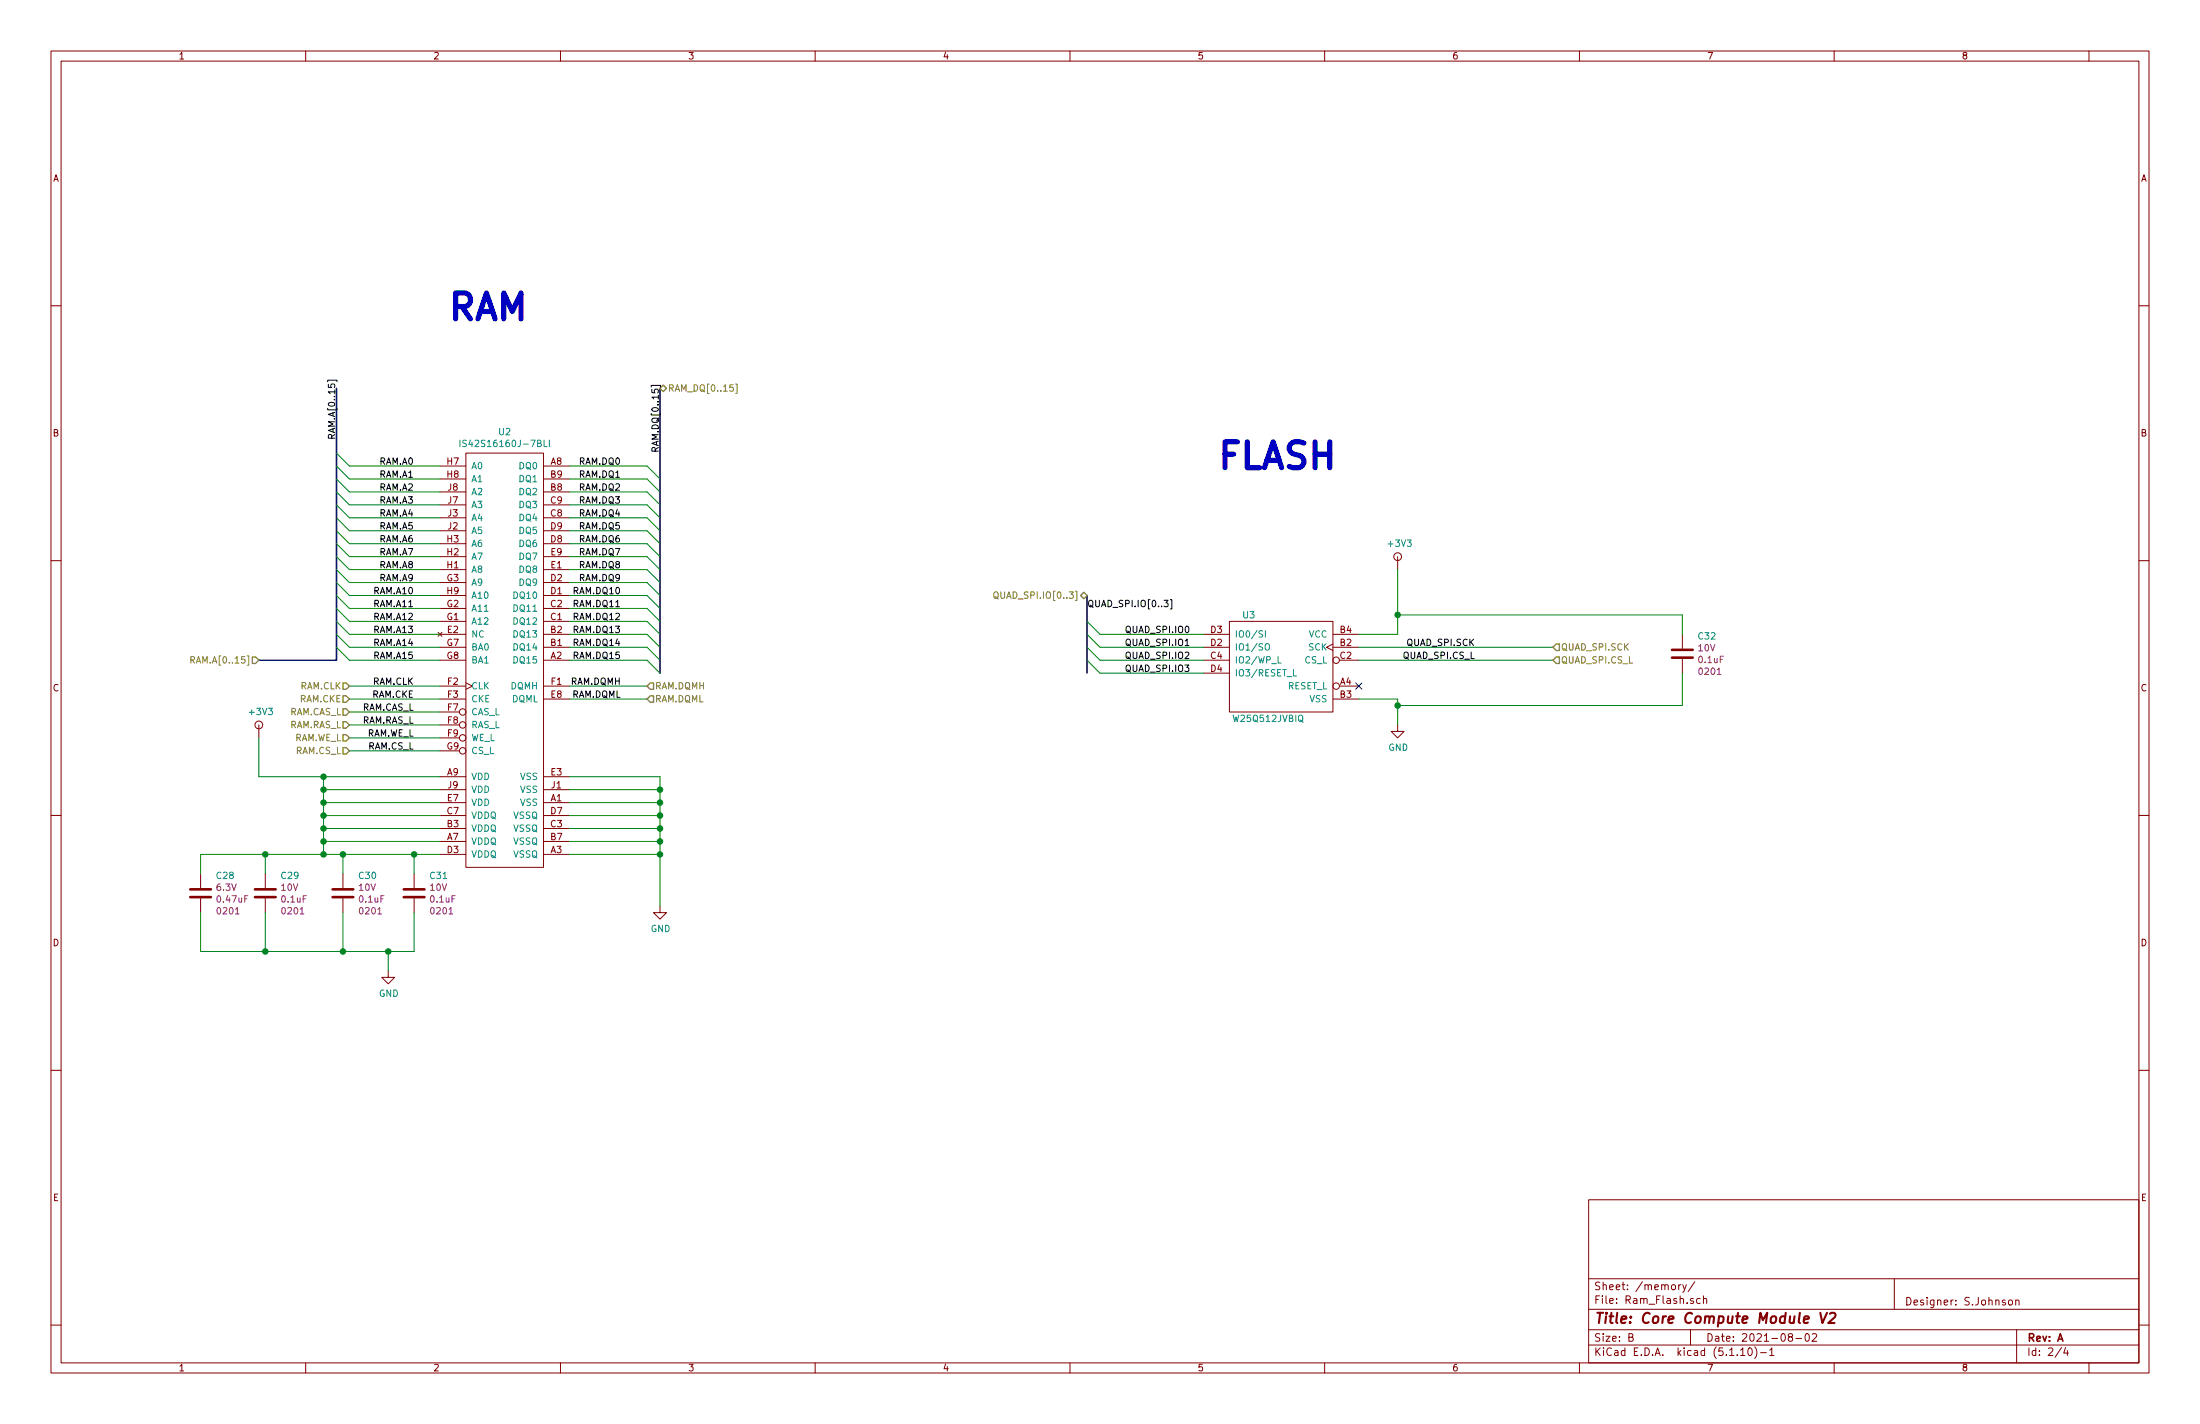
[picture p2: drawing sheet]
<svg xmlns="http://www.w3.org/2000/svg" width="432mm" height="279mm" viewBox="0 0 432 279" stroke-linecap="round" stroke-linejoin="round" font-family="sans-serif">
<g fill="none" stroke="#840000" stroke-width=".2">
<path d="M10 10h411.8v259.4h-411.8zM12 12h407.8v255.4h-407.8zM60 10v2M110 10v2M160 10v2M210 10v2M260 10v2M310 10v2M360 10v2M410 10v2M10 60h2M419.8 60h2"/>
<path d="M86.4 91.4h5M86.4 96.5h5M86.4 94h5M86.4 99.1h5M91.4 88.9h15.3v81.3h-15.3zM106.7 91.4h5.1M106.7 96.5h5.1M106.7 94h5.1M106.7 99.1h5.1M10 110h2M86.4 119.4h5M86.4 101.6h5"/>
<path d="M86.4 116.8h5M86.4 114.3h5M86.4 106.7h5M86.4 104.1h5M86.4 111.8h5M86.4 109.2h5M106.7 119.4h5.1M106.7 101.6h5.1M106.7 116.8h5.1M106.7 114.3h5.1M106.7 106.7h5.1M106.7 104.1h5.1"/>
<path d="M106.7 111.8h5.1M106.7 109.2h5.1M274.3 109.2v2.6M419.8 110h2M86 124.1l.7 .7M86.4 129.5h5M86.4 127h5M86.4 124.5h5M86.4 121.9h5M86.4 137.2h5M86.4 134.6h5M86.4 139.7h3.8"/>
<path d="M86.7 124.1l-.7 .7M91.4 134l1.3 .6-1.3 .7M106.7 129.5h5.1M106.7 127h5.1M106.7 124.5h5.1M106.7 121.9h5.1M106.7 137.2h5.1M106.7 134.6h5.1M236.2 129.5h5.1M236.2 127h5.1M236.2 124.5h5.1M236.2 132.1h5.1"/>
<path d="M241.3 121.9h20.3v17.8h-20.3zM261.6 126.4l-1.3 .6 1.3 .6M261.6 127h5.1M261.6 124.5h5.1M261.6 137.2h5.1M262.9 129.5h3.8M262.9 134.6h3.8M330.2 124.5v2.8M330.2 129.3v2.8M10 160h2M50.8 142.2v2.6M86.4 152.4h5"/>
<path d="M86.4 157.5h5M86.4 142.2h3.8M86.4 144.8h3.8M86.4 147.3h3.8M86.4 154.9h5M106.7 152.4h5.1M106.7 157.5h5.1M106.7 154.9h5.1M274.3 142.2v1.3h1.3l-1.3 1.3-1.3-1.3h1.3M419.8 160h2M39.4 171.5v2.7M39.4 176.3v2.8"/>
<path d="M52.1 171.5v2.7M52.1 176.3v2.8M67.3 171.5v2.7M67.3 176.3v2.8M81.3 171.5v2.7M81.3 176.3v2.8M86.4 160h5M86.4 167.6h5M86.4 165.1h5M86.4 162.6h5M106.7 160h5.1M106.7 167.6h5.1"/>
<path d="M106.7 165.1h5.1M106.7 162.6h5.1M129.5 177.8v1.3h1.3l-1.3 1.2-1.2-1.2h1.2M76.2 190.5v1.3h1.3l-1.3 1.2-1.3-1.2h1.3M10 210h2M419.8 210h2M311.8 235.4h108v32h-108zM10 260h2M311.8 256.9h108M311.8 250.9h108M329.5 252.1v1M329.9 252.1l-.4 .2"/>
<path d="M330.3 252.1l.3 1M331 252.1l-.5 1.3-.2 .2M332.6 251.5l-1.3 1.9M333.7 254.8h-.4l-.3 .2 .1 .7h.6M334.3 254.9l.3-.1h.3l.1 1M334.3 254.3v1.5M371.8 250.9v6M394.3 255.2l.2-.1 .4 .1 .1 .6-.1 .2-.4 .1-.2-.2zM395.6 255.2l.1-.1a.37 .37 0 0 1 .6 .2v.8M395.6 255.1v1M419.8 260h2M60 267.4v2"/>
<path d="M110 267.4v2M160 267.4v2M210 267.4v2M260 267.4v2M310 267.4v2M311.8 263.9h108M311.8 260.9h108M319.7 262.4l.7-.1 .1-.2-.1-.4h-.7v1.5h.6l.2-.2 .1-.3-.4-.3M331.8 260.9v3M341.6 264.9l.5-.4v1.5M341.6 266h.9M343.3 264.5h.1a.8 .8 0 0 1 .5 .7 .8 .8 0 0 1-.5 .8 1 1 0 0 1-.1-1.5z"/>
<path d="M344.4 264.3a1.71 1.71 0 0 1 0 2.2M345.5 265.4h1.2M347.3 264.9l.5-.4v1.5M347.3 266h.9M351.3 262.3l-.3-.3 .1-.2 .2-.1h.4l.1 .3-.1 .3h-.4l-.3 .3 .1 .4 .2 .2h.3l.2-.3v-.3l-.2-.3M352.5 262.6h1.1M354.4 261.8l.4-.1a.94 .94 0 0 1 0 1.5 .82 .82 0 0 1-.4-1.4zM355.7 261.8l.6-.1 .2 .1 .1 .3-1 1.1h1M360 267.4v2M395.8 260.9v6.5M404.6 264.4l-1.2 1.9M405.4 264.4l-.3 1.1h.9"/>
<path d="M405.8 265v1M410 267.4v2"/>
<circle cx="274.3" cy="109.2" r=".76"/>
<circle cx="90.8" cy="139.7" r=".63"/>
<circle cx="262.3" cy="134.6" r=".63"/>
<circle cx="262.3" cy="129.5" r=".63"/>
<circle cx="50.8" cy="142.2" r=".76"/>
<circle cx="90.8" cy="147.3" r=".63"/>
<circle cx="90.8" cy="142.2" r=".63"/>
<circle cx="90.8" cy="144.8" r=".63"/>
</g>
<path d="M357.3 257.6l.4 2 .9-2M359.2 257.8l.3-.2h.4l.3 .2v.4l-.1 .2-1.3 1.2h1.3" fill="none" stroke="#840000" stroke-width=".41"/>
<path d="M328.2 129h4M328.2 127.5h4M37.3 176h4.1M37.3 174.5h4.1M50 176h4.1M50 174.5h4.1M65.3 176h4M65.3 174.5h4M79.2 176h4.1M79.2 174.5h4.1" fill="none" stroke="#840000" stroke-width=".51"/>
<path d="M90.3 86.4v1.2M91.5 86.4h-.4l-.2 .1v.4l.5 .2 .1 .3-.2 .2h-.5M106.8 86.4v1.2h.6M107.8 86.4v1.2M247.8 123.8l-.5-.1-.1 .2-.1 .2 .1 .2 .5 .2 .1 .3-.2 .2h-.5M248.4 126.5l.2-.2a.44 .44 0 0 1 .5 .4v.7l-.5 .2-.2-.2zM248.4 123.7v1.3M250.9 128.8v1.3h.6M253.9 131.4v1.2h.6" fill="none" stroke="#008484" stroke-width=".2"/>
<path d="M66 76.2v53.3h-15.2M129.5 76.2v55.9M213.4 116.8v15.3" fill="none" stroke="#000084" stroke-width=".3"/>
<g fill="none" stroke="#008400" stroke-width=".2">
<path d="M66 88.9l2.6 2.5h17.8M66 91.4l2.6 2.6h17.8M66 94l2.6 2.5h17.8M66 96.5l2.6 2.6h17.8M66 99.1l2.6 2.5h17.8M111.8 91.4h15.2l2.5 2.6M111.8 94h15.2l2.5 2.5M111.8 96.5h15.2l2.5 2.6M111.8 99.1h15.2l2.5 2.5M66 106.7l2.6 2.5h17.8M66 119.4l2.6 2.5h17.8M66 116.8l2.6 2.6h17.8"/>
<path d="M66 114.3l2.6 2.5h17.8M66 111.8l2.6 2.5h17.8M66 109.2l2.6 2.6h17.8M66 101.6l2.6 2.5h17.8M66 104.1l2.6 2.6h17.8M111.8 109.2h15.2l2.5 2.6M111.8 119.4h15.2l2.5 2.5M111.8 116.8h15.2l2.5 2.6M111.8 101.6h15.2l2.5 2.5M111.8 114.3h15.2l2.5 2.5M111.8 111.8h15.2l2.5 2.5M111.8 104.1h15.2l2.5 2.6"/>
<path d="M111.8 106.7h15.2l2.5 2.5M274.3 111.8v12.7h-7.6M66 127l2.6 2.5h17.8M66 124.5l2.6 2.5h17.8M66 121.9l2.6 2.6h17.8M68.6 134.6h17.8M68.6 137.2h17.8M68.6 139.7h17.8M111.8 129.5h15.2l2.5 2.6M111.8 134.6h15.2M111.8 127h15.2l2.5 2.5M111.8 124.5h15.2l2.5 2.5"/>
<path d="M111.8 121.9h15.2l2.5 2.6M111.8 137.2h15.2M213.4 127l2.5 2.5h20.3M213.4 124.5l2.5 2.5h20.3M213.4 121.9l2.5 2.6h20.3M213.4 129.5l2.5 2.6h20.3M266.7 129.5h38.1M266.7 127h38.1M266.7 137.2h7.6v5M274.3 120.7h55.9v3.8M330.2 132.1v6.3h-55.9M50.8 144.8v7.6h35.6"/>
<path d="M63.5 157.5h22.9M63.5 154.9h22.9M63.5 152.4v15.2M68.6 147.3h17.8M68.6 144.8h17.8M68.6 142.2h17.8M111.8 152.4h17.7v25.4M111.8 157.5h17.7M111.8 154.9h17.7M39.4 179.1v7.6h41.9v-7.6M52.1 167.6v3.9M52.1 179.1v7.6"/>
<path d="M63.5 162.6h22.9M63.5 165.1h22.9M63.5 160h22.9M67.3 167.6v3.9M67.3 179.1v7.6M81.3 167.6v3.9M86.4 167.6h-47v3.9M111.8 167.6h17.7M111.8 162.6h17.7M111.8 165.1h17.7M111.8 160h17.7M76.2 186.7v3.8"/>
</g>
<g fill="none" stroke="#848400" stroke-width=".25">
<path d="M129.5 76.2l.7-.6 .6 .6-.6 .6zM212.1 116.8l.6-.6 .7 .6-.7 .7zM49.5 128.9h.7l.6 .6-.6 .7h-.7zM67.3 134h.6l.7 .6-.7 .7h-.6zM67.3 139.1h.6l.7 .6-.7 .6h-.6zM67.3 136.5h.6l.7 .7-.7 .6h-.6zM127.6 134h.7v1.3h-.7l-.6-.7zM127.6 136.5h.7v1.3h-.7l-.6-.6zM305.4 128.9h.7v1.3h-.7l-.6-.7zM305.4 126.4h.7v1.2h-.7l-.6-.6zM67.3 146.7h.6l.7 .6-.7 .7h-.6zM67.3 144.1h.6l.7 .7-.7 .6h-.6z"/>
<path d="M67.3 141.6h.6l.7 .6-.7 .7h-.6z"/>
</g>
<path d="M144.4 75.4h.3v1.8h-.3M195.1 116.3l.3-.2a.45 .45 0 0 1 .5 .5l-.2 .7h-.5a.92 .92 0 0 1-.1-1zM195.3 117.1l.7 .4M37.5 129.5l.6-.1v-.4l-.6-.2v1.3M37.8 129.5l.4 .6" fill="none" stroke="#848400" stroke-width=".2"/>
<path d="M64.3 74.9v-.3h1.8v.3M127.8 75.9v-.3h1.8v.3M127.9 76.4v.6l.6 .1-.1-.2 .1-.5h.6l.1 .2-.1 .5M228.5 117.8h.8l-.4 .5 .3 .1v.6h-.5l-.2-.1M229.7 117.7h.3v1.8h-.3" fill="none" stroke="#000" stroke-width=".2"/>
<g fill="#008400" stroke="#008400" stroke-width=".25">
<circle cx="67.3" cy="167.6" r=".51"/>
<circle cx="274.3" cy="138.4" r=".51"/>
<circle cx="274.3" cy="120.7" r=".51"/>
<circle cx="63.5" cy="160" r=".51"/>
<circle cx="129.5" cy="160" r=".51"/>
<circle cx="129.5" cy="165.1" r=".51"/>
<circle cx="129.5" cy="157.5" r=".51"/>
<circle cx="129.5" cy="154.9" r=".51"/>
<circle cx="129.5" cy="167.6" r=".51"/>
<circle cx="63.5" cy="154.9" r=".51"/>
<circle cx="63.5" cy="152.4" r=".51"/>
<circle cx="63.5" cy="165.1" r=".51"/>
<circle cx="63.5" cy="162.6" r=".51"/>
<circle cx="76.2" cy="186.7" r=".51"/>
<circle cx="63.5" cy="157.5" r=".51"/>
<circle cx="63.5" cy="167.6" r=".51"/>
<circle cx="52.1" cy="167.6" r=".51"/>
<circle cx="129.5" cy="162.6" r=".51"/>
<circle cx="81.3" cy="167.6" r=".51"/>
<circle cx="52.1" cy="186.7" r=".51"/>
<circle cx="67.3" cy="186.7" r=".51"/>
</g>
<path d="M266.1 134l1.2 1.2M267.3 134l-1.2 1.2" fill="none" stroke="#000084" stroke-width=".2"/>
<g font-size="7.1" fill="#0000c2">
<text x="88" y="62.8">RAM</text>
<text x="239.3" y="92">FLASH</text>
</g>
<text font-size="2.8" fill="#840000" x="312.8" y="259.7">Title: Core Compute Module V2</text>
<g font-size="2.1" fill="#840000">
<text x="312.8" y="255.8">File: Ram_Flash.sch</text>
<text x="312.8" y="253.1">Sheet: /memory/</text>
<text x="373.8" y="256.1">Designer: S.Johnson</text>
<text x="312.8" y="263.2">Size: B</text>
<text x="334.8" y="263.2">Date: 2021-08-02</text>
<text x="397.8" y="263.2">Rev: A</text>
<text x="312.8" y="266">KiCad E.D.A. kicad (5.1.10)-1</text>
<text x="397.8" y="266">Id: 2/4</text>
</g>
<g font-size="1.8" fill="#840000">
<text x="35" y="11.6">1</text>
<text x="85" y="11.6">2</text>
<text x="135" y="11.6">3</text>
<text x="185" y="11.6">4</text>
<text x="235" y="11.6">5</text>
<text x="285" y="11.6">6</text>
<text x="335" y="11.6">7</text>
<text x="385" y="11.6">8</text>
<text x="10.4" y="35.6">A</text>
<text x="420.2" y="35.6">A</text>
<text x="10.4" y="85.6">B</text>
<text x="420.2" y="85.6">B</text>
<text x="87.8" y="91.2">H7</text>
<text x="87.8" y="93.7">H8</text>
<text x="108.1" y="91.2">A8</text>
<text x="108.1" y="93.7">B9</text>
<text x="87.9" y="101.3">J3</text>
<text x="87.9" y="98.8">J7</text>
<text x="87.9" y="96.3">J8</text>
<text x="108.1" y="96.3">B8</text>
<text x="108.1" y="101.3">C8</text>
<text x="108.1" y="98.8">C9</text>
<text x="87.8" y="106.4">H3</text>
<text x="87.9" y="103.9">J2</text>
<text x="108.1" y="106.4">D8</text>
<text x="108.1" y="103.9">D9</text>
<text x="87.8" y="111.5">H1</text>
<text x="87.8" y="109">H2</text>
<text x="108.2" y="111.5">E1</text>
<text x="108.2" y="109">E9</text>
<text x="87.7" y="119.1">G2</text>
<text x="87.7" y="114">G3</text>
<text x="87.8" y="116.6">H9</text>
<text x="108.1" y="119.1">C2</text>
<text x="108.1" y="116.6">D1</text>
<text x="108.1" y="114">D2</text>
<text x="87.7" y="121.7">G1</text>
<text x="87.8" y="124.2">E2</text>
<text x="108.1" y="124.2">B2</text>
<text x="108.1" y="121.7">C1</text>
<text x="237.6" y="124.2">D3</text>
<text x="263" y="124.2">B4</text>
<text x="87.7" y="126.7">G7</text>
<text x="87.7" y="129.3">G8</text>
<text x="108.1" y="129.3">A2</text>
<text x="108.1" y="126.7">B1</text>
<text x="237.6" y="129.3">C4</text>
<text x="237.6" y="126.7">D2</text>
<text x="237.6" y="131.8">D4</text>
<text x="263" y="126.7">B2</text>
<text x="263" y="129.3">C2</text>
<text x="10.4" y="135.6">C</text>
<text x="87.9" y="134.4">F2</text>
<text x="87.9" y="136.9">F3</text>
<text x="108.2" y="136.9">E8</text>
<text x="108.2" y="134.4">F1</text>
<text x="263" y="134.4">A4</text>
<text x="263" y="136.9">B3</text>
<text x="420.2" y="135.6">C</text>
<text x="87.9" y="139.4">F7</text>
<text x="87.9" y="142">F8</text>
<text x="87.7" y="147.1">G9</text>
<text x="87.9" y="144.5">F9</text>
<text x="87.8" y="152.1">A9</text>
<text x="87.9" y="154.7">J9</text>
<text x="108.2" y="152.1">E3</text>
<text x="108.3" y="154.7">J1</text>
<text x="87.8" y="159.8">C7</text>
<text x="87.8" y="157.2">E7</text>
<text x="108.1" y="159.8">D7</text>
<text x="108.1" y="157.2">A1</text>
<text x="87.8" y="164.8">A7</text>
<text x="87.8" y="162.3">B3</text>
<text x="87.8" y="167.4">D3</text>
<text x="108.1" y="167.4">A3</text>
<text x="108.1" y="164.8">B7</text>
<text x="108.1" y="162.3">C3</text>
<text x="10.4" y="185.6">D</text>
<text x="420.2" y="185.6">D</text>
<text x="10.4" y="235.6">E</text>
<text x="420.2" y="235.6">E</text>
<text x="35" y="269">1</text>
<text x="85" y="269">2</text>
<text x="135" y="269">3</text>
<text x="185" y="269">4</text>
<text x="235" y="269">5</text>
<text x="285" y="269">6</text>
<text x="335" y="269">7</text>
<text x="385" y="269">8</text>
</g>
<g font-size="1.8" fill="#848400">
<text x="131.1" y="76.8">RAM_DQ[0..15]</text>
<text x="196.3" y="117.5">QUAD_SPI.IO[0..3]</text>
<text x="38.4" y="130.2">RAM.A[0..15]</text>
<text x="306.3" y="130.2">QUAD_SPI.CS_L</text>
<text x="306.3" y="127.6">QUAD_SPI.SCK</text>
<text x="58.8" y="137.8">RAM.CKE</text>
<text x="58.9" y="135.3">RAM.CLK</text>
<text x="128.5" y="135.3">RAM.DQMH</text>
<text x="128.5" y="137.8">RAM.DQML</text>
<text x="56.7" y="140.3">RAM.CAS_L</text>
<text x="56.7" y="142.9">RAM.RAS_L</text>
<text x="57.6" y="145.4">RAM.WE_L</text>
<text x="58" y="148">RAM.CS_L</text>
</g>
<g font-size="1.8">
<text x="65.8" y="86.4" transform="rotate(-90 65.8 86.4)">RAM.A[0..15]</text>
<text x="129.3" y="88.9" transform="rotate(-90 129.3 88.9)">RAM.DQ[0..15]</text>
<text x="74.5" y="93.7">RAM.A1</text>
<text x="74.5" y="91.2">RAM.A0</text>
<text x="113.8" y="91.2">RAM.DQ0</text>
<text x="113.8" y="93.7">RAM.DQ1</text>
<text x="74.5" y="101.3">RAM.A4</text>
<text x="74.5" y="98.8">RAM.A3</text>
<text x="74.5" y="96.3">RAM.A2</text>
<text x="113.8" y="96.3">RAM.DQ2</text>
<text x="113.8" y="98.8">RAM.DQ3</text>
<text x="113.8" y="101.3">RAM.DQ4</text>
<text x="74.5" y="106.4">RAM.A6</text>
<text x="74.5" y="103.9">RAM.A5</text>
<text x="113.8" y="103.9">RAM.DQ5</text>
<text x="113.8" y="106.4">RAM.DQ6</text>
<text x="74.5" y="109">RAM.A7</text>
<text x="74.5" y="111.5">RAM.A8</text>
<text x="113.8" y="111.5">RAM.DQ8</text>
<text x="113.8" y="109">RAM.DQ7</text>
<text x="73.5" y="119.1">RAM.A11</text>
<text x="73.5" y="116.6">RAM.A10</text>
<text x="74.5" y="114">RAM.A9</text>
<text x="112.8" y="119.1">RAM.DQ11</text>
<text x="112.8" y="116.6">RAM.DQ10</text>
<text x="113.8" y="114">RAM.DQ9</text>
<text x="213.4" y="119.1">QUAD_SPI.IO[0..3]</text>
<text x="73.5" y="124.2">RAM.A13</text>
<text x="73.5" y="121.7">RAM.A12</text>
<text x="112.8" y="124.2">RAM.DQ13</text>
<text x="112.8" y="121.7">RAM.DQ12</text>
<text x="221.3" y="124.2">QUAD_SPI.IO0</text>
<text x="73.5" y="129.3">RAM.A15</text>
<text x="73.5" y="126.7">RAM.A14</text>
<text x="112.8" y="129.3">RAM.DQ15</text>
<text x="112.8" y="126.7">RAM.DQ14</text>
<text x="221.3" y="126.7">QUAD_SPI.IO1</text>
<text x="221.3" y="129.3">QUAD_SPI.IO2</text>
<text x="221.3" y="131.8">QUAD_SPI.IO3</text>
<text x="275.5" y="129.3">QUAD_SPI.CS_L</text>
<text x="276.3" y="126.7">QUAD_SPI.SCK</text>
<text x="73" y="136.9">RAM.CKE</text>
<text x="73.1" y="134.4">RAM.CLK</text>
<text x="112" y="134.4">RAM.DQMH</text>
<text x="112.2" y="136.9">RAM.DQML</text>
<text x="71" y="142">RAM.RAS_L</text>
<text x="71" y="139.4">RAM.CAS_L</text>
<text x="71.9" y="144.5">RAM.WE_L</text>
<text x="72.2" y="147.1">RAM.CS_L</text>
</g>
<g font-size="1.8" fill="#008484">
<text x="91.5" y="87.7">IS42S16160J-7BLI</text>
<text x="97.9" y="85.4">U2</text>
<text x="92.5" y="92.1">A0</text>
<text x="92.5" y="94.6">A1</text>
<text x="102" y="92.1">DQ0</text>
<text x="102" y="94.6">DQ1</text>
<text x="92.5" y="99.7">A3</text>
<text x="92.5" y="97.2">A2</text>
<text x="102" y="97.2">DQ2</text>
<text x="102" y="99.7">DQ3</text>
<text x="92.5" y="107.3">A6</text>
<text x="92.5" y="104.8">A5</text>
<text x="92.5" y="102.2">A4</text>
<text x="102" y="102.2">DQ4</text>
<text x="102" y="107.3">DQ6</text>
<text x="102" y="104.8">DQ5</text>
<text x="272.6" y="107.3">+3V3</text>
<text x="92.5" y="112.4">A8</text>
<text x="92.5" y="109.9">A7</text>
<text x="102" y="112.4">DQ8</text>
<text x="102" y="109.9">DQ7</text>
<text x="92.5" y="114.9">A9</text>
<text x="92.5" y="117.5">A10</text>
<text x="101" y="117.5">DQ10</text>
<text x="102" y="114.9">DQ9</text>
<text x="92.5" y="125.1">NC</text>
<text x="92.5" y="122.6">A12</text>
<text x="92.5" y="120">A11</text>
<text x="101" y="125.1">DQ13</text>
<text x="101" y="122.6">DQ12</text>
<text x="101" y="120">DQ11</text>
<text x="242.3" y="125.1">IO0/SI</text>
<text x="244" y="121.3">U3</text>
<text x="256.9" y="125.1">VCC</text>
<text x="333.4" y="125.5">C32</text>
<text x="92.5" y="127.6">BA0</text>
<text x="92.5" y="130.2">BA1</text>
<text x="101" y="130.2">DQ15</text>
<text x="101" y="127.6">DQ14</text>
<text x="242.3" y="130.2">IO2/WP_L</text>
<text x="242.3" y="127.6">IO1/SO</text>
<text x="256.1" y="130.2">CS_L</text>
<text x="256.9" y="127.6">SCK</text>
<text x="92.5" y="135.3">CLK</text>
<text x="92.5" y="137.8">CKE</text>
<text x="100.3" y="135.3">DQMH</text>
<text x="100.5" y="137.8">DQML</text>
<text x="242.3" y="132.7">IO3/RESET_L</text>
<text x="252.7" y="135.3">RESET_L</text>
<text x="257.1" y="137.8">VSS</text>
<text x="49.1" y="140.3">+3V3</text>
<text x="92.5" y="140.3">CAS_L</text>
<text x="92.5" y="142.9">RAS_L</text>
<text x="242.3" y="141.7">W25Q512JVBIQ</text>
<text x="92.5" y="145.4">WE_L</text>
<text x="92.5" y="148">CS_L</text>
<text x="272.5" y="147.3">GND</text>
<text x="92.5" y="153">VDD</text>
<text x="92.5" y="155.6">VDD</text>
<text x="102.1" y="153">VSS</text>
<text x="102.1" y="155.6">VSS</text>
<text x="92.5" y="160.7">VDDQ</text>
<text x="92.5" y="158.1">VDD</text>
<text x="100.7" y="160.7">VSSQ</text>
<text x="102.1" y="158.1">VSS</text>
<text x="92.5" y="165.7">VDDQ</text>
<text x="92.5" y="163.2">VDDQ</text>
<text x="100.7" y="165.7">VSSQ</text>
<text x="100.7" y="163.2">VSSQ</text>
<text x="42.6" y="172.5">C28</text>
<text x="55.3" y="172.5">C29</text>
<text x="70.5" y="172.5">C30</text>
<text x="84.5" y="172.5">C31</text>
<text x="92.5" y="168.3">VDDQ</text>
<text x="100.7" y="168.3">VSSQ</text>
<text x="127.7" y="182.9">GND</text>
<text x="74.4" y="195.6">GND</text>
</g>
<g font-size="1.8" fill="#840084">
<text x="333.4" y="127.8">10V</text>
<text x="333.5" y="130.1">0.1uF</text>
<text x="333.7" y="132.4">0201</text>
<text x="42.6" y="174.8">6.3V</text>
<text x="42.8" y="177.1">0.47uF</text>
<text x="42.8" y="179.4">0201</text>
<text x="55.2" y="174.8">10V</text>
<text x="55.4" y="177.1">0.1uF</text>
<text x="55.5" y="179.4">0201</text>
<text x="70.5" y="174.8">10V</text>
<text x="70.6" y="177.1">0.1uF</text>
<text x="70.8" y="179.4">0201</text>
<text x="84.5" y="174.8">10V</text>
<text x="84.6" y="177.1">0.1uF</text>
<text x="84.7" y="179.4">0201</text>
</g>
</svg>
